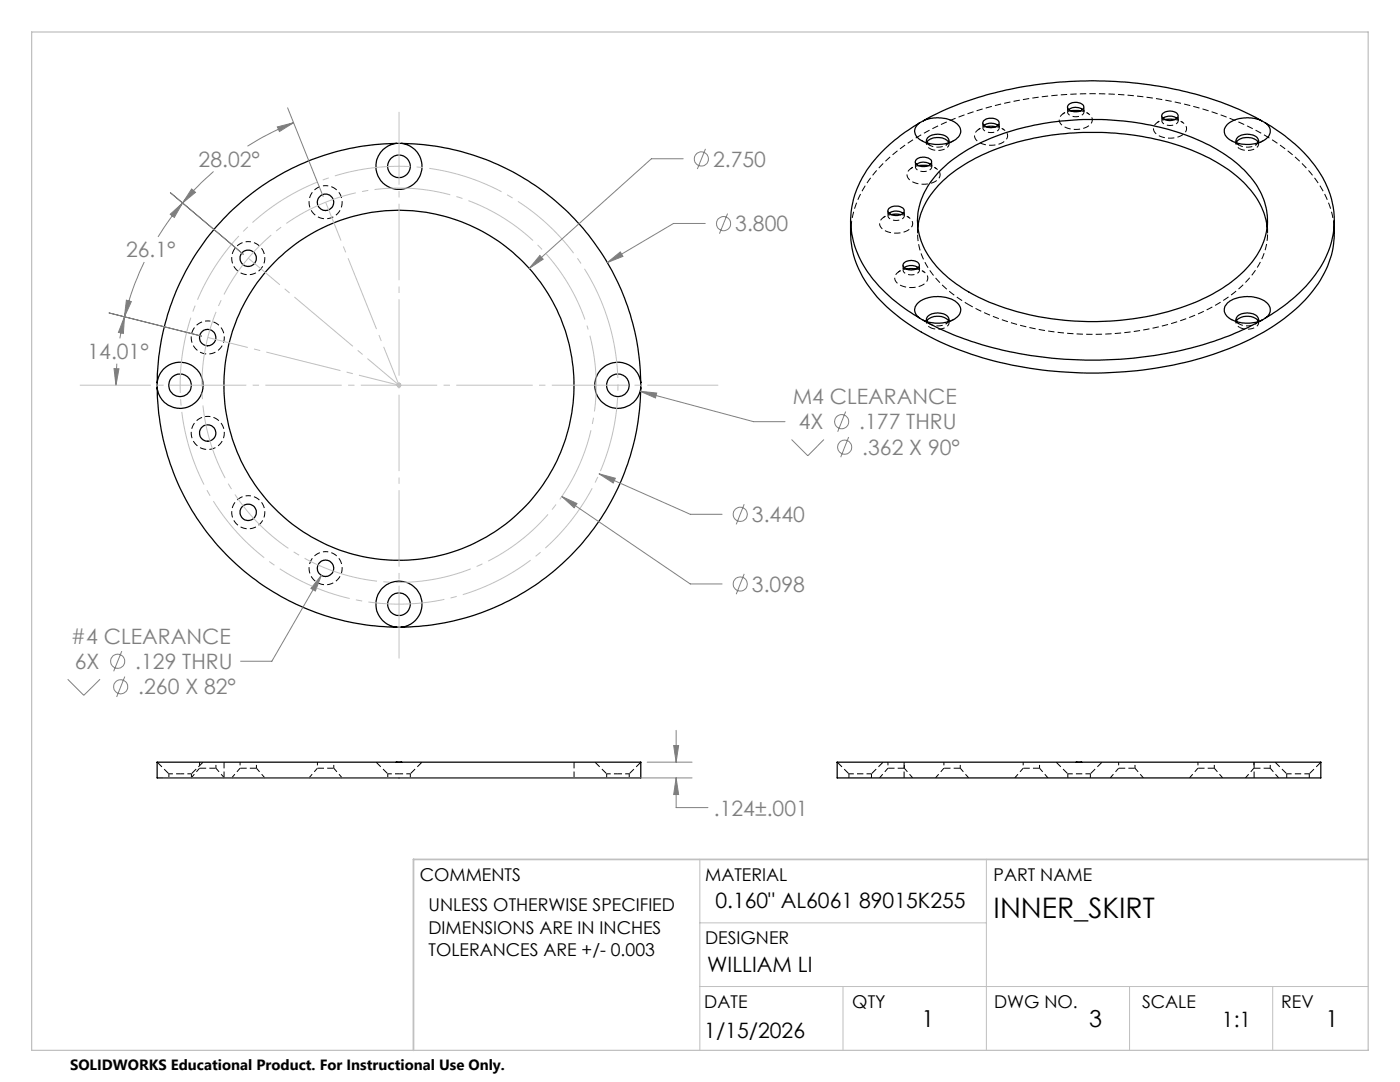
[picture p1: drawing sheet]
<svg xmlns="http://www.w3.org/2000/svg" width="279mm" height="216mm" viewBox="0 0 279 216" stroke-linecap="round" stroke-linejoin="round" font-family="sans-serif">
<g fill="none" stroke="#000" stroke-width=".2" stroke-dasharray="1.3 .6" stroke-dashoffset=".5" stroke-linecap="butt">
<path d="M182.7 32.3v1M185.6 29a3.1 3.1 0 0 0 3.7-.5M185.9 33.3v-1M196.2 24.5v1M199.4 25.5v-1M213.1 21.3v1.1M216.3 22.4v-1.1M231.9 23.1v1M235.1 24.1v-1M247.3 29a3.1 3.1 0 0 0 3.8-.5M177.2 42v1M180.2 52.9v1"/>
<path d="M180.5 43v-1M183.5 53.9v-1M185.6 64.7a3.1 3.1 0 0 0 3.7-.5M247.3 64.7a3.1 3.1 0 0 0 3.8-.5M33.7 154.4h2.3M36 154.4h2.2M77.4 154.4h2.2M79.6 154.4h2.3M121.1 154.4h2.2M123.3 154.4h2.3"/>
</g>
<g fill="none" stroke="#000" stroke-width=".2" stroke-dasharray="1.3 .6" stroke-linecap="butt">
<path d="M43.1 153.3h-3.3M44.7 152.1v3.1M51.2 153.3h-3.3M66.6 153.3h-3.3M114.6 155.2v-3.1M180.4 152.1v3.1M180.5 153.3h-3.3M191.6 153.3h-3.2M207.5 153.3h-3.3M226.5 153.3h-3.2M242.3 153.3h-3.2M250.3 155.2v-3.1"/>
<path d="M253.5 153.3h-3.3"/>
</g>
<g fill="none" stroke="#000" stroke-width=".2" stroke-dasharray="1.3 .6" stroke-dashoffset="-.1" stroke-linecap="butt">
<path d="M185.7 32.8a.82 .82 0 0 1 .1 .9 .82 .82 0 0 1-.8 .4 1.75 1.75 0 0 1-2.3-.8l.2-.5M199.2 25a.82 .82 0 0 1 .1 .9 .82 .82 0 0 1-.8 .5 1.75 1.75 0 0 1-2.3-.9l.2-.5M216.1 21.9a.82 .82 0 0 1 .1 .9 .82 .82 0 0 1-.8 .4 1.75 1.75 0 0 1-2.3-.9l.2-.4M234.9 23.6a.82 .82 0 0 1 .1 .9 .82 .82 0 0 1-.8 .5 1.75 1.75 0 0 1-2.3-.9l.2-.5M180.2 42.5a.82 .82 0 0 1 .1 1 .82 .82 0 0 1-.8 .4 1.75 1.75 0 0 1-2.3-.9l.3-.5M183.2 53.4a.82 .82 0 0 1 .2 .9 .82 .82 0 0 1-.9 .5 1.75 1.75 0 0 1-2.3-.9l.3-.5M31.4 152.1l2.3 2.3M38.2 154.4l2.4-2.3M75 152.1l2.4 2.3M81.9 154.4l2.3-2.3M118.7 152.1l2.4 2.3M125.6 154.4l2.3-2.3"/>
<path d="M167.1 152.1l2.3 2.3M173.9 154.4l2.4-2.3M210.8 152.1l2.3 2.3M217.6 154.4l2.4-2.3M254.4 152.1l2.4 2.3M261.3 154.4l2.3-2.3"/>
</g>
<g fill="none" stroke="#000" stroke-width=".2" stroke-dasharray="1.3 .6" stroke-dashoffset=".4" stroke-linecap="butt">
<path d="M185 28.5l.6 .5M246.8 28.5l.5 .5M252.9 45.3a14.1 14.1 0 0 1-5.1 11.8 38.8 38.8 0 0 1-19.8 8.8 55.6 55.6 0 0 1-32.6-4l-2-1.1M185 64.2l.6 .5M246.8 64.2l.5 .5M33.7 154.4v.8M38.2 155.2v-.8M77.4 154.4v.8M81.9 155.2v-.8M121.1 154.4v.8M125.6 155.2v-.8M169.4 154.4v.8"/>
<path d="M173.9 155.2v-.8M213.1 154.4v.8M217.6 155.2v-.8M256.8 154.4v.8M261.3 155.2v-.8"/>
</g>
<g fill="none" stroke="#000" stroke-width=".2" stroke-dasharray="1.3 .6" stroke-dashoffset=".3" stroke-linecap="butt">
<path d="M184.9 28.1v.6M189.4 28.7v-.6M246.7 28.1v.6M251.2 28.7v-.6M183.1 44v2.6M253 46.6v-2.6M184.9 63.7v.7M189.4 64.4v-.7M193.4 60.8a20.2 20.2 0 0 1-9.7-10.6 11.8 11.8 0 0 1-.5-4.9M246.7 63.7v.7M251.2 64.4v-.7M39.8 153.3l-1.6 1.9"/>
<path d="M44.8 155.2l-1.7-1.9M47.9 153.3l-1.7 1.9M52.8 155.2l-1.6-1.9M63.3 153.3l-1.6 1.9M68.3 155.2l-1.7-1.9M169.4 154.4h4.5M177.2 153.3l-1.7 1.9M182.1 155.2l-1.6-1.9M188.4 153.3l-1.7 1.9M193.3 155.2l-1.7-1.9M204.2 153.3l-1.7 1.9M209.1 155.2l-1.6-1.9"/>
<path d="M213.1 154.4h4.5M223.3 153.3l-1.7 1.9M228.2 155.2l-1.7-1.9M239.1 153.3l-1.7 1.9M244 155.2l-1.7-1.9M250.2 153.3l-1.6 1.9M255.2 155.2l-1.7-1.9M256.8 154.4h4.5"/>
</g>
<g fill="none" stroke="#000" stroke-width=".2" stroke-dasharray="1.3 .6" stroke-dashoffset=".6" stroke-linecap="butt">
<path d="M39.8 152.1v1.2M43.1 153.3v-1.2M47.9 152.1v1.2M51.2 153.3v-1.2M63.3 152.1v1.2M66.6 153.3v-1.2M177.2 152.1v1.2M180.5 153.3v-1.2M188.4 152.1v1.2M191.6 153.3v-1.2M204.2 152.1v1.2M207.5 153.3v-1.2"/>
<path d="M223.3 152.1v1.2M226.5 153.3v-1.2M239.1 152.1v1.2M242.3 153.3v-1.2M250.2 152.1v1.2M253.5 153.3v-1.2"/>
</g>
<g fill="none" stroke="#000" stroke-width=".25">
<path d="M79.1 28.6a4.6 4.6 0 0 0-3.4 7 4.6 4.6 0 0 0 7.8 0 4.6 4.6 0 0 0-3.3-7M79.1 28.6a48.2 48.2 0 0 0-47.7 47.7M79.1 28.6h1.1M80.2 28.6a48.2 48.2 0 0 1 47.7 47.7M182.9 31.8a2.17 2.17 0 0 1 3 .3 1.36 1.36 0 0 1-1.8 1.1 1.19 1.19 0 0 1-1.4-1.1zM182.9 32.8a2.29 2.29 0 0 1 2.8 0M183.3 33.1h2M183.5 24.5a29.8 29.8 0 0 0-11.9 11.9 17.3 17.3 0 0 0 2.3 18.9 32.6 32.6 0 0 0 9.6 8.2M184.3 24.1a67.2 67.2 0 0 1 29.9-7.9 72.9 72.9 0 0 1 35.7 6.9l1.9 1M184.3 24.1l-.8 .4M184.3 24.1a6.6 6.6 0 0 1 7 .9 1.87 1.87 0 0 1-.8 3 6.7 6.7 0 0 1-7.4-.6 1.85 1.85 0 0 1 .4-2.9M185 28.4a2.94 2.94 0 0 1 4.3 0"/>
<path d="M185 28.5a1.12 1.12 0 0 1 1-1.5 2.71 2.71 0 0 1 3.4 .9l-.1 .6M187.8 33.9a37.4 37.4 0 0 1 19.4-9.1 55.3 55.3 0 0 1 34.2 4.2 23.1 23.1 0 0 1 10.4 9.8 12.8 12.8 0 0 1-2.7 14.4 33.3 33.3 0 0 1-16 9 56.3 56.3 0 0 1-37.8-2.9 23.3 23.3 0 0 1-11-10.1 12.4 12.4 0 0 1 1.8-13.4zM196.3 24.2a2.21 2.21 0 0 1 3.1 .1 1.08 1.08 0 0 1-1.4 1.1 1.57 1.57 0 0 1-1.9-.8zM196.4 25a2.45 2.45 0 0 1 2.7 0M196.8 25.3l.6-.1 1.4 .1M213.3 20.8a2.16 2.16 0 0 1 3 .4 1.36 1.36 0 0 1-1.8 1.1 1.19 1.19 0 0 1-1.4-1.1zM213.3 21.9a2.29 2.29 0 0 1 2.7 0M213.7 22.1h2M232 22.8a2.1 2.1 0 0 1 3.1 .2 1.3 1.3 0 0 1-1.6 1.1 1.28 1.28 0 0 1-1.6-1.2zM232.1 23.6a2.5 2.5 0 0 1 2.8 0M232.5 23.8h2M246.7 28.4a2.98 2.98 0 0 1 4.4 0"/>
<path d="M246.8 28.5a1.19 1.19 0 0 1 1.1-1.6 2.72 2.72 0 0 1 3.2 .9l.1 .4-.2 .3M251.8 24.1l.7 .4M251.8 24.1a6.6 6.6 0 0 0-7 .9 1.92 1.92 0 0 0 1 3.1 6.6 6.6 0 0 0 7.3-.8 1.81 1.81 0 0 0-.6-2.8M252.5 24.5a29.1 29.1 0 0 1 12.2 12.4 17.3 17.3 0 0 1-2.9 18.9 33 33 0 0 1-9.3 7.7M169.8 44v2.6a19.9 19.9 0 0 0 6.4 13.9 47 47 0 0 0 19.9 10.9 79.3 79.3 0 0 0 49.3-1.9 39 39 0 0 0 16.7-11.6 18.6 18.6 0 0 0 4.2-11.3v-2.6M177.4 41.6a2.17 2.17 0 0 1 3 .3 1.41 1.41 0 0 1-1.9 1.1 1.05 1.05 0 0 1-1.2-1.2zM177.4 42.6a2.29 2.29 0 0 1 2.8 0M177.8 42.8l.7-.1 1.3 .1M180.4 52.5a2.18 2.18 0 0 1 3 .2 1.03 1.03 0 0 1-1.3 1.1 1.45 1.45 0 0 1-1.9-1zM180.5 53.4a2.45 2.45 0 0 1 2.7 0M180.9 53.7h1.9M183.2 45.3a16.3 16.3 0 0 1 7.1-11 44.2 44.2 0 0 1 22.3-7.6 53 53 0 0 1 29.5 5.3 20.9 20.9 0 0 1 10.1 10.4l.5 1.5 .2 1.4"/>
<path d="M31.4 76.3a4.6 4.6 0 0 1 7-3.3 4.6 4.6 0 0 1 0 7.8 4.6 4.6 0 0 1-7-3.4M31.4 77.4a48.2 48.2 0 0 0 47.7 47.7M31.4 76.3v1.1M127.9 76.3a4.6 4.6 0 0 0-7-3.3 4.6 4.6 0 0 0 0 7.8 4.6 4.6 0 0 0 7-3.4M127.9 77.4a48.2 48.2 0 0 1-47.7 47.7M127.9 76.3v1.1M183.5 63.5l.8 .4M183.5 63.5a1.92 1.92 0 0 1-1-1.9 1.92 1.92 0 0 1 1.3-1.6 6.8 6.8 0 0 1 7.3 .5 1.93 1.93 0 0 1-.7 3.2 7.3 7.3 0 0 1-6.1 .2M184.3 63.9a68.9 68.9 0 0 0 31.6 7.9 74 74 0 0 0 33.3-6.5l2.6-1.4M185 64.1a2.94 2.94 0 0 1 4.3 0M185 64.2a1.14 1.14 0 0 1 1-1.6 2.71 2.71 0 0 1 3.4 1l-.1 .6M246.7 64.1a2.98 2.98 0 0 1 4.4 0"/>
<path d="M246.8 64.2a1.25 1.25 0 0 1 1.3-1.7 2.45 2.45 0 0 1 3 1.1l-.1 .6M252.5 63.5l-.7 .4M252.5 63.5a1.93 1.93 0 0 0 1-1.9 1.93 1.93 0 0 0-1.3-1.6 6.9 6.9 0 0 0-7.3 .5 1.87 1.87 0 0 0 .6 3.1 7.2 7.2 0 0 0 6.3 .3M79.1 125.1a4.6 4.6 0 0 1-3.4-7 4.6 4.6 0 0 1 7.8 0 4.6 4.6 0 0 1-3.3 7M79.1 125.1h1.1M79.1 152.1h-47.7v3.1h96.5v-3.1h-47.7M79.1 152.1h1.1M214.8 152.1h-47.7v3.1h96.5v-3.1h-47.7M214.8 152.1h1.1"/>
<circle cx="79.6" cy="33.2" r="2.25"/>
<circle cx="49.5" cy="51.5" r="1.63"/>
<circle cx="65" cy="40.4" r="1.64"/>
<circle cx="35.9" cy="76.9" r="2.26"/>
<circle cx="41.4" cy="67.4" r="1.63"/>
<circle cx="79.6" cy="76.9" r="34.9"/>
<circle cx="123.3" cy="76.9" r="2.25"/>
<circle cx="41.4" cy="86.4" r="1.63"/>
<circle cx="49.5" cy="102.2" r="1.63"/>
<circle cx="65" cy="113.4" r="1.64"/>
<circle cx="79.6" cy="120.6" r="2.24"/>
</g>
<g fill="none" stroke="#000" stroke-width=".2" stroke-dasharray="1.3 .6" stroke-dashoffset=".7" stroke-linecap="butt">
<path d="M65 37a3.3 3.3 0 0 1 2.9 4.9 3.3 3.3 0 0 1-5.7 .2 3.3 3.3 0 0 1 2.6-5l.2-.1M185.3 33l1.4 .5M186.7 33.5a1.45 1.45 0 0 1 .9 1.5 1.45 1.45 0 0 1-1.1 1.3 4.6 4.6 0 0 1-5.3-.7 1.5 1.5 0 0 1 1.1-2.3l1-.3M198.8 25.3l1.3 .4M200.1 25.7a1.45 1.45 0 0 1 1 1.5 1.45 1.45 0 0 1-1.1 1.3 4.6 4.6 0 0 1-5.3-.7 1.5 1.5 0 0 1 1.1-2.2l1-.3M215.7 22.1l1.3 .5M217 22.6a1.45 1.45 0 0 1 1 1.4 1.45 1.45 0 0 1-1.1 1.4 4.6 4.6 0 0 1-5.3-.8 1.5 1.5 0 0 1 1.1-2.2l1-.3M234.5 23.8l1.3 .5M235.8 24.3a1.45 1.45 0 0 1 1 1.5 1.45 1.45 0 0 1-1.1 1.3 4.6 4.6 0 0 1-5.3-.7 1.5 1.5 0 0 1 1.1-2.3l1-.3M49.5 48.2a3.3 3.3 0 0 1 2.9 4.9 3.3 3.3 0 0 1-5.6 .2 3.3 3.3 0 0 1 2.5-5.1h.2M169.8 46.6a20.1 20.1 0 0 1 7.1-14.6 50.2 50.2 0 0 1 22.7-11.2 79 79 0 0 1 46.8 3.2 36.7 36.7 0 0 1 16.7 12.6 17.9 17.9 0 0 1 3.2 10M179.8 42.8l1.4 .5"/>
<path d="M181.2 43.3a1.45 1.45 0 0 1 .9 1.4 1.45 1.45 0 0 1-1.1 1.4 4.6 4.6 0 0 1-5.2-.8 1.5 1.5 0 0 1 1-2.2l1.1-.3M182.8 53.7l1.4 .4M184.2 54.1a1.45 1.45 0 0 1 1 1.5 1.45 1.45 0 0 1-1.2 1.3 4.6 4.6 0 0 1-5.2-.7 1.5 1.5 0 0 1 1.1-2.2l1-.3M41.5 64a3.3 3.3 0 0 1 2.9 4.9 3.3 3.3 0 0 1-5.7 .2 3.3 3.3 0 0 1 2.5-5.1h.3M41.5 83.1a3.3 3.3 0 0 1 2.9 4.9 3.3 3.3 0 0 1-5.7 .2 3.3 3.3 0 0 1 2.5-5.1h.3M49.5 98.9a3.3 3.3 0 0 1 2.9 4.9 3.3 3.3 0 0 1-5.6 .2 3.3 3.3 0 0 1 2.5-5.1h.2M65 110.1a3.3 3.3 0 0 1 2.9 4.9 3.3 3.3 0 0 1-5.7 .2 3.3 3.3 0 0 1 2.6-5.1h.2"/>
</g>
<path d="M185.6 29.6a2.97 2.97 0 0 0 3.8-.6l-.1-.6M247.3 29.6a2.97 2.97 0 0 0 3.8-.6v-.6M185.6 65.3a2.97 2.97 0 0 0 3.8-.6l-.1-.6M247.3 65.3a2.97 2.97 0 0 0 3.8-.6v-.6" fill="none" stroke="#000" stroke-width=".2" stroke-dasharray="1.3 .6" stroke-dashoffset=".1" stroke-linecap="butt"/>
<g fill="none" stroke="#000" stroke-width=".2" stroke-dasharray="1.3 .6" stroke-dashoffset=".8" stroke-linecap="butt">
<path d="M183 32.7l-1.3 1M185 28.4v.7l.6 .5M186.9 33.7l-1.3-1M196.5 24.9l-1.3 1M200.4 25.9l-1.3-1M213.4 21.8l-1.3 .9M217.3 22.7l-1.3-.9M232.2 23.5l-1.3 1M236.1 24.5l-1.3-1M246.8 28.4v.7l.5 .5M177.6 42.5l-1.4 .9M180.6 53.3l-1.3 1"/>
<path d="M181.4 43.4l-1.3-.9M184.5 54.3l-1.3-1M185 64.1v.7l.6 .5M246.8 64.1v.7l.5 .5"/>
</g>
<path d="M183.9 28l1.7 1M188.7 29l1.7-1M245.7 28l1.6 1M250.5 29l1.7-1M188.7 64.7l1.7-1M245.7 63.7l1.6 1" fill="none" stroke="#000" stroke-width=".2" stroke-dasharray="1.3 .6" stroke-dashoffset="1" stroke-linecap="butt"/>
<path d="M183.9 63.7l1.7 1M250.5 64.7l1.7-1" fill="none" stroke="#000" stroke-width=".2" stroke-dasharray="1.3 .6" stroke-dashoffset=".9" stroke-linecap="butt"/>
<g fill="none" stroke="#808080" stroke-width=".2">
<path d="M34 38.5l14.5 12.2M38.2 37.7l.8 .7-2.6 2.1zM42.6 34.2a59.8 59.8 0 0 0-6.2 6.3M55.4 25.3l3.2-.8-2.8 1.7zM57.4 21.5l7.1 17.7M58.6 24.5a55 55 0 0 0-9.2 4.7M136.3 31.7h-6.3l-24.4 21.9M140.8 29.7l-1.6 4M25.2 59.9l1 .3-1.4 3zM28.8 52.3a56.2 56.2 0 0 0-4 10.9M34 42.8l2.4-2.3-1.6 2.9zM36.4 40.5a54 54 0 0 0-4.9 6.8"/>
<path d="M107.7 51l.7 .7-2.8 1.9zM121.2 52.4l2.6-2.1 .5 .9zM140.8 44.6h-6.4l-13.2 7.8M145.2 42.6l-1.6 4M21.8 62.4l18.4 4.7M22.8 73.6h.9l-.6 3.3zM23.3 72.6l-.2 4.3M24.8 63.2l-.2 3.3-1-.2zM24.8 63.2l-.9 4.3M127.7 78.1l3.4 .3-.3 1zM127.7 78.1l22.7 6h6.3M112.1 99.1l3 1.4-.5 .8z"/>
<path d="M112.1 99.1l25.7 17.4h6.3M119.6 94.5l3.2 .9-.4 1zM119.6 94.5l18.2 8.1h6.3M158 87.7l3.2 3.2 3.2-3.2M168.8 82.1l-1.6 4M169.4 87.2l-1.6 4M64.1 114.8l-1.2 3.1-.8-.5zM64.1 114.8l-9.8 17.1h-6.3M148.5 100.6l-1.6 4M148.5 114.5l-1.6 4.1M13.5 135.5l3.2 3.2 3.3-3.2M24.3 129.9l-1.6 4"/>
<path d="M24.9 135l-1.6 4.1M32.6 155.2h105.5M129.2 152.1h8.9M134.4 148.8h1l-.5 3.3zM134.9 155.2l.5 3.3h-1zM134.9 155.2v5.9h6.4M134.9 145.7v6.4"/>
<circle cx="140" cy="31.7" r="1.41"/>
<circle cx="144.4" cy="44.6" r="1.4"/>
<circle cx="168" cy="84.1" r="1.4"/>
<circle cx="168.6" cy="89.2" r="1.4"/>
<circle cx="147.7" cy="116.5" r="1.41"/>
<circle cx="147.7" cy="102.6" r="1.41"/>
<circle cx="23.5" cy="131.9" r="1.41"/>
<circle cx="24.1" cy="137" r="1.41"/>
</g>
<path d="M117.3 65.4a39.3 39.3 0 0 0-66-15.9 39.3 39.3 0 0 0 18.2 65.4 39.3 39.3 0 0 0 48.3-47.6l-.5-1.9" fill="none" stroke="#c0c0c0" stroke-width=".2" stroke-dasharray="15.2 1.3 1.3 1.3" stroke-dashoffset="-1.7" stroke-linecap="butt"/>
<path d="M121.4 64.1a43.7 43.7 0 0 0-73.2-17.6 43.7 43.7 0 0 0 20.1 72.6 43.7 43.7 0 0 0 53.7-52.8l-.6-2.2" fill="none" stroke="#c0c0c0" stroke-width=".2" stroke-dasharray="15.2 1.3 1.3 1.3" stroke-dashoffset="3.7" stroke-linecap="butt"/>
<path d="M79.1 76.9h1M79.3 76.5l.7 .7M79.6 76.4v1M80 76.5l-.7 .7M139.7 171.5v38.1M196.8 171.5v38.1M139.7 196.8h133.3M139.7 184.1h57.1M168.2 196.8v12.8M225.4 196.8v12.8M254 196.8v12.8" fill="none" stroke="#c0c0c0" stroke-width=".2"/>
<path d="M143.3 76.9h-127.4" fill="none" stroke="#c0c0c0" stroke-width=".2" stroke-dasharray="15.2 1.3 1.3 1.3" stroke-dashoffset="1.1" stroke-linecap="butt"/>
<path d="M65 40.3l14.6 36.6M79.6 76.9l-38.1-9.6M79.6 76.9l-30.1-25.4" fill="none" stroke="#c0c0c0" stroke-width=".2" stroke-dasharray="15.2 1.3 1.3 1.3" stroke-dashoffset="7" stroke-linecap="butt"/>
<path d="M79.6 131.4v-109.1" fill="none" stroke="#c0c0c0" stroke-width=".2" stroke-dasharray="15.2 1.3 1.3 1.3" stroke-dashoffset=".7" stroke-linecap="butt"/>
<path d="M6.3 6.4h266.7v203.2h-266.7z" fill="none" stroke="#c0c0c0" stroke-width=".25"/>
<path d="M273 171.5h-190.5v38.1" fill="none" stroke="#c0c0c0" stroke-width=".35"/>
<g fill="#808080">
<path d="M134.4 148.8h1l-.5 3.3zM134.9 155.2l.5 3.3h-1zM121.2 52.4l3.1-1.2-.5-.9zM127.7 78.1l3.1 1.3 .3-1zM64.1 114.8l-2 2.6 .8 .5zM107.7 51l-2.1 2.6 2.8-1.9z"/>
<path d="M119.6 94.5l2.8 1.9 .4-1zM112.1 99.1l2.5 2.2 .5-.8zM24.8 63.2l-.2 3.3-1-.2zM22.8 73.6h.9l-.6 3.3zM34 42.8l2.4-2.3-1.6 2.9zM25.2 59.9l1 .3-1.4 3zM55.4 25.3l3.2-.8-2.8 1.7zM38.2 37.7l.8 .7-2.6 2.1z"/>
</g>
<text font-size="5.6" x="198.3" y="183.2">INNER_SKIRT</text>
<g font-size="4.7">
<text x="183.9" y="204.9">1</text>
<text x="217.4" y="204.9">3</text>
<text x="264.5" y="204.9">1</text>
</g>
<g font-size="4.2" fill="#808080">
<text x="39.6" y="33.3">28.02°</text>
<text x="142.3" y="33.3">2.750</text>
<text x="146.7" y="46.2">3.800</text>
<text x="25.1" y="51.4">26.1°</text>
<text x="17.5" y="71.6">14.01°</text>
<text x="158.2" y="80.6">M4 CLEARANCE</text>
<text x="159.4" y="85.7">4X</text>
<text x="171.5" y="85.7">.177 THRU</text>
<text x="172.1" y="90.8">.362 X 90°</text>
<text x="150.1" y="104.2">3.440</text>
<text x="150.1" y="118.1">3.098</text>
<text x="14.1" y="128.4">#4 CLEARANCE</text>
<text x="14.9" y="133.5">6X</text>
<text x="27" y="133.5">.129 THRU</text>
<text x="27.6" y="138.6">.260 X 82°</text>
<text x="142.5" y="162.7">.124±.001</text>
</g>
<g font-size="4.2">
<text x="142.8" y="181.2">0.160&quot; AL6061 89015K255</text>
<text x="141.1" y="193.9">WILLIAM LI</text>
<text x="140.6" y="207.2">1/15/2026</text>
<text x="243.9" y="204.9">1:1</text>
</g>
<g font-size="3.5">
<text x="83.8" y="175.9">COMMENTS</text>
<text x="140.7" y="175.9">MATERIAL</text>
<text x="198.3" y="175.8">PART NAME</text>
<text x="85.5" y="181.8">UNLESS OTHERWISE SPECIFIED</text>
<text x="85.5" y="186.3">DIMENSIONS ARE IN INCHES</text>
<text x="85.5" y="190.8">TOLERANCES ARE +/- 0.003</text>
<text x="140.7" y="188.3">DESIGNER</text>
<text x="140.6" y="201.2">DATE</text>
<text x="170.1" y="201.2">QTY</text>
<text x="198.4" y="201.2">DWG NO.</text>
<text x="227.9" y="201.2">SCALE</text>
<text x="255.7" y="201.2">REV</text>
</g>
<text font-size="3" x="14" y="213.5">SOLIDWORKS Educational Product. For Instructional Use Only.</text>
</svg>
